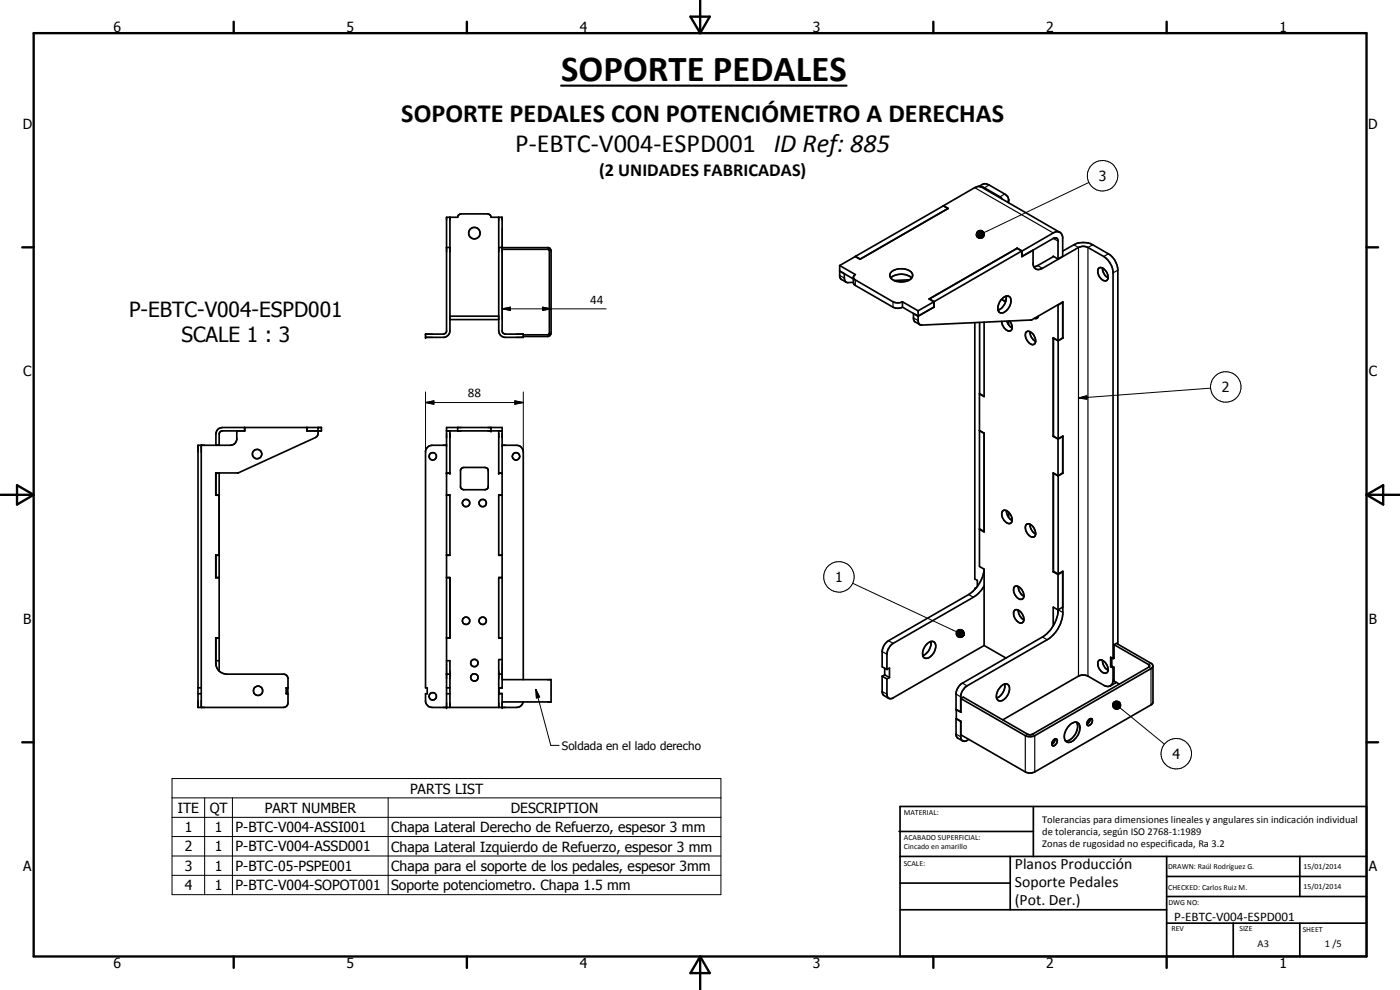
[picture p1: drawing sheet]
<svg xmlns="http://www.w3.org/2000/svg" width="420mm" height="297mm" viewBox="0 0 420 297" stroke-linecap="round" stroke-linejoin="round" font-family="sans-serif">
<g fill="none" stroke="#000" stroke-width=".51">
<path d="M293.7 55.9l1.9-.8 1.2 .4 5 2.9 .7 .7 .2 .8M294 56h.2M294.2 56l1.2 .3 4.7 2.8 .6 .6M294.3 56l23.8 13.7M294.3 56h-.9l-.9 .3-9.3 5.4M302.7 59.9l-.3 .8M302.7 59.9v.9M134 74.3h1M135 65.2v34a2.07 2.07 0 0 1-1.6 2h-5.7v-1h5.3l.6-.2 .4-.6v-34.2h3.4l.2-.6 .8-.4h8l.7 .4 .3 .6h3.3v34.2l.4 .6 .6 .2h5.3v1h-5.7a2.07 2.07 0 0 1-1.6-2v-34M149.7 74.3h14.9l.4 .2 .3 .6v25.1l-.3 .5-.6 .3h-7.4M150.7 74.8h13.8l.4 .5v24.6l-.5 .6h-7.4M252 79.7v3.5l.4 .5 1.5 1"/>
<path d="M252 79.7l4.7 2.7-.6 .7v1.7l.4 .7 11.5 6.7a3.1 3.1 0 0 0 2.8 0M256.7 77l1.4 .8M283.2 61.7l1.4 .8-26.5 15.3M283.2 61.7v.1M284.5 62.6l-1.4-.8-31.1 17.9M305.3 74.5l-26.5 15.2 1.5 .9-4.8 2.7M305.3 74.5l1.4 .8M305.3 74.5h.1M306.7 75.3v1.7l3.3-1.9v4.1a1.68 1.68 0 0 0 1 1.6 1.68 1.68 0 0 0 1.8-.3l10.9-6.2a3.1 3.1 0 0 1 2.8 0l4.7 2.7a6.4 6.4 0 0 1 2.8 4.4v116.2M306.7 75.3l-1.4-.8-26.4 15.2M306.7 75.3l-26.4 15.2M306.7 76.9v.1"/>
<path d="M306.7 75.3l9.4-5.4a1.71 1.71 0 0 1 1.8-.3 1.71 1.71 0 0 1 1 1.6v5.7l-1.4 .8M306.7 77l9.4-5.5 .9-.1 .4 .4 .1 .5v5.4M306.7 75.3v1.7M316.1 77l1.4 .7M316.2 77l-5.1 2.8-.8 .3M318.9 75.4l3.4-2a6.2 6.2 0 0 1 5.6 0l4.7 2.8a6.1 6.1 0 0 1 2.9 4.9v112.2M135 95.9h14.7M135 94.9h14.7M252 81.3l4.1 2.4M253.4 82.1l.1 1.9 .4 .6 .4 .2 1.8-.1M256.1 83.3l.4 .6 11.5 6.7 .9 .2h1l.9-.2M267.3 81.8a4.8 4.8 0 0 1 6.3 0 1.76 1.76 0 0 1-1.4 2.5 4.3 4.3 0 0 1-5-1.2l-.2-.5z"/>
<path d="M267.4 83.4a4.7 4.7 0 0 1 6.2 0M270.8 90.6l4.7 2.7M270.8 90.6v1.6M273 83.9l-4.7 .3M274.1 94.1l.2 2 .2 .4 1.6 1M275.5 93.3l.1 3.5a.95 .95 0 0 0 1.1 .7l32.8-1.5 9.5-5.4v10.8M278.9 89.7h.1M278.9 89.7l1.4 .8M280.3 92.1h.1M280.3 92.1l-4.8 2.8-4.7-2.7M280.3 90.5v1.7M292.6 96.8v76.9l.7 .5v1.7"/>
<path d="M294 96.8v21.3l1.3 .8M295.3 96.7v22.3l-1.3-.8M300.4 90a1.79 1.79 0 0 1 2.8-.7 3.6 3.6 0 0 1-2.8 4.6 1.46 1.46 0 0 1-.9-2.1zM300.6 89.7l1.2 .9M302 88.9a4.1 4.1 0 0 1-2.5 4.1M302.2 96.4l.6 1.2 .9 .8M302.7 96.4v1.1M303.1 96.3a2.11 2.11 0 0 1 .1 2.9 2.52 2.52 0 0 1-2.6-2.5v-.3M307.9 99.7a1.57 1.57 0 0 1 2.4 1 2.14 2.14 0 0 1 0 2.6 2.68 2.68 0 0 1-2.5-2.5zM309.1 99.5a3.3 3.3 0 0 0 1.7 2.9M311.6 94.8l-.4 .7h-.8M317.4 91.5l.1 .1"/>
<path d="M317.5 91.6v10.6M318.8 90.7l-1.3 .9M329.8 80.4a2.37 2.37 0 0 1 2.7 2.3 1.13 1.13 0 0 1-.5 1.5 1.13 1.13 0 0 1-1.5-.5 2.88 2.88 0 0 1-.8-3.1zM330.9 80.4a3.2 3.2 0 0 0 1.7 3M294 118.2v11l1.3 .8v29.6l-1.3-.8M294 118.2h.1M317.5 102.2l-1.4-.8v29.5M317.6 102.2l-1.5-.8v29.5l1.5 .8M317.6 102.2v29.5M319 101.4l-1.4 .8M319 101.4l-1.5 .8M60.4 133.6v78.7"/>
<path d="M64.8 133.5h1M71.1 129.3v2.7a1.98 1.98 0 0 1-2 1.6h-9.7v78.7h25.7a1.37 1.37 0 0 0 1.3-1.4v-2.7h-.5v-1.8h.5v-2.8l-.2-.7-.6-.5-17.5-.1a3.3 3.3 0 0 1-3.3-2.9M73.4 128.3v1h-6.8l-.4 .2-.4 .8v3.3M92.1 128.3v1h4.4v-1h-29.7a1.98 1.98 0 0 0-2 1.6v3.7M95.5 128.3l-.1 2.3-.7 .7-23.2 10.6h-6.7v6.7h.9v17.9h-.9v6.9h1M134 133.6h-4.3a2.07 2.07 0 0 0-2 1.7v71.1h.5v1.8h-.5v2.4a2.07 2.07 0 0 0 2 1.7h25.3a2.02 2.02 0 0 0 2-1.7M134 129.3h16.7M135 129.3v12.7h-1M137.4 128.3v1M147.4 128.3v1M149.7 129.3v12.7h1M150.7 133.6h4.3a2 2 0 0 1 2 2v68.3"/>
<path d="M294 129.2v29.5l1.3 .8M294 129.2l1.3 .8M294 129.2h.1M316.1 130.9l1.4 .8M316.2 130.9h-.1M317.5 131.7v11M317.6 131.7l1.4-.8v11.1M318.9 130.9l-1.4 .8M64.8 142h1M64.8 148.5h1M64.8 141.9v6.7M65.8 141.9v59.4"/>
<path d="M134 148.5h1v18.1h-1M134 148.6h1M134 141.9h1M138.4 140.6l.8-.3h6.3l.7 .2 .3 .5v5.2l-.2 .4-.8 .3h-6.3l-.6-.2-.4-.5v-5.2zM149.7 148.6h1M149.7 141.9h1M150.7 148.5h-1v18.1h1M294 158.8v11.2l1.3 .8v22.9M294 158.7v.1M300.9 153.3a1.65 1.65 0 0 1 2.3 1.1 1.68 1.68 0 0 1-.1 2.7 2.78 2.78 0 0 1-2.2-3.8zM302 153.2v.3a3.3 3.3 0 0 0 1.7 2.6M302.7 153.7v1.5"/>
<path d="M307.9 157.5a1.7 1.7 0 0 1 2.6 1.3 1.46 1.46 0 0 1-.4 2.4 2.87 2.87 0 0 1-2.2-3.7zM309.1 157.3a3.3 3.3 0 0 0 1.7 2.9M316.1 142v29.4l1.5 .8M316.1 142h.1M316.1 142l1.5 .8M317.5 142.7l-1.4-.8v29.7M317.6 142.8v29.4M318.9 141.9l.1 .1M318.9 141.9l-1.4 .8M319 142l-1.4 .8M64.8 166.6h1M64.8 173.3h1"/>
<path d="M64.8 166.5v6.9M134 173.3h1v18.1h-1M134 166.5h1M134 173.4h1M149.7 166.5h1M149.7 173.4h1M150.7 173.3h-1v18.1h1M292.6 176.6l.1 .1M292.6 176.6v.2M293 176.3l-.4 .3M295.3 171a10.5 10.5 0 0 1-4.6 7.4l-24.1 13.8a4.2 4.2 0 0 0-1.9 3.3v4.6l1.5 .8M295.3 175.8a9.3 9.3 0 0 1-3.2 3.4l-24.1 13.8a4.6 4.6 0 0 0-1.8 3.3v4.6"/>
<path d="M304.5 176a1.76 1.76 0 0 1 2.3 1.1 1.68 1.68 0 0 1-.2 2.7 2.74 2.74 0 0 1-2.1-3.8zM305.6 176a3.2 3.2 0 0 0 1.7 2.9M316.1 171.6l1.4 .8M316.3 171.5l-.2 .1M317.5 172.4v11.4M317.6 172.2l1.4-.8v12.9a10.5 10.5 0 0 1-4.7 7.6l-24.3 14.1a4.3 4.3 0 0 0-1.7 3.1v4.6M318.8 171.5l-1.3 .9M64.8 198.2h1M64.8 191.4v8M65.8 191.4h-1v8M134 198.2h1v14.1M150.7 197.9h-1v14.4"/>
<path d="M278.1 193.3a1.46 1.46 0 0 1 1.3-.9 1.46 1.46 0 0 1 1.4 1 3.7 3.7 0 0 1-3 4.1 1.44 1.44 0 0 1-.9-2zM279.3 192.5a4 4 0 0 1-2.4 4.2M295.3 193.7l-27.3 15.7a1.15 1.15 0 0 1-1.3 .1 1.15 1.15 0 0 1-.5-1.2v-4.6M295.3 193.7l6.6 3.7M304.5 183.1a1.6 1.6 0 0 1 2.3 1.1 1.79 1.79 0 0 1-.2 2.7 2.73 2.73 0 0 1-2.1-3.8zM305.6 183a3.5 3.5 0 0 0 1.7 3M317.6 183a10.6 10.6 0 0 1-4.8 8.1l-24 13.9a4.3 4.3 0 0 0-1.9 2.9v5l1.4 .8M318.9 182.2l-1.4 .8-1.4-.8v5.5M329.7 198.3a1.5 1.5 0 0 1 2.2 .8 1.88 1.88 0 0 1 0 2.9 2.72 2.72 0 0 1-2.2-3.7zM330.9 198.1a3.3 3.3 0 0 0 1.7 2.9M333.7 199.8l-.4 .2M333.7 199.8l.6 .4"/>
<path d="M333.7 197.4v2.4M334 197.6l-.7-.4v2.8M334.3 193.4v4.1l-.3 .1M346 199.8v10.9l-.4 .7-35.1 20.2a3.1 3.1 0 0 1-2.8 0l-19.3-11.1M59.4 208.2h1M59.4 206.4h1M85.9 208.1h.5M86.4 206.4v1.8M134 208.2h1M134 206.4h1M134 202.3h1M149.7 206.4h1v-78.1h-16.7v84"/>
<path d="M149.7 208.2h1M149.7 202.3h1M149.7 206.4v1.7h1v4.2M150.7 203.9h14.7v6.7h-14.7M264.7 202.9l1.5 .8M264.7 202.9l.1 5.1 .4 .6 1.5 .9M265.5 202.5l1.4 .8M265.5 202.5l-.8 .4M265.5 200.5v2M266.2 200.9l.7-.5v2.9M266.9 203.3l-.7 .4M286.9 215.6l1.4 .9"/>
<path d="M286.9 215.6l.1 5.2 .3 .6 1.6 .9M287 215.6h-.1M287 215.6l1.4 .8-.1 4.7a1.17 1.17 0 0 0 .6 1.2 1.17 1.17 0 0 0 1.3-.1l.5-.3M288.3 216.5h.1M288.4 213.6l-.1 .1M288.4 209.6l.7-.4 19.3 11.1 .8 .2 35.8-20.5-.3-.6-10.4-6 .8-.4 10.3 6a.86 .86 0 0 1 .6 .8 .86 .86 0 0 1-.6 .8l-34.9 20.1-.8 .3h-1.1l-.9-.3zM288.4 213.7l-1.4-.8v2.7M300.5 205.8a1.37 1.37 0 0 1 1.9-.5 1.37 1.37 0 0 1 .5 1.8 3.1 3.1 0 0 1-3.1 3.1 1.89 1.89 0 0 1-.4-2.8zM301.5 205.3a4.1 4.1 0 0 1-2.4 4.2M321.3 217.3a1.64 1.64 0 0 1 2.1-.4 1.64 1.64 0 0 1 .7 2.1 4.5 4.5 0 0 1-3.5 3.8 1.96 1.96 0 0 1-1-3l.8-1.6zM323 216.7a4.2 4.2 0 0 1-3.2 5.6M326.8 215.8l.3-.1a.75 .75 0 0 1 .8 .5 .75 .75 0 0 1-.3 .9 .75 .75 0 0 1-.6 .6 .75 .75 0 0 1-.8-.4l.2-.8z"/>
<path d="M327.1 215.6a1.68 1.68 0 0 1-.9 1.7M333.3 200l.7 .4M334 200.4v3.9a1.68 1.68 0 0 1-.9 1.6 1.68 1.68 0 0 1-1.9-.3l-4.9-2.9-.7-.1-1.6 .1-23.1 13.3M334.3 200.3l-.3 .1M334.3 200.2v4.1l1.6 1M335 204.7l-1.8 1.1M316.1 222.1a.63 .63 0 0 1 1-.4 .63 .63 0 0 1 .1 1 1.04 1.04 0 0 1-1.4 1 1.26 1.26 0 0 1 .3-1.6zM316.6 221.7a1.62 1.62 0 0 1-.9 1.7M269.8 249.5h40.3M270.1 242h140v45h-140zM270.1 257h140M303.2 257v16"/>
<path d="M310.1 242v15M350.1 257v30M390.1 257v12M270.1 265h33.1M270.1 273h80M350.1 277h60M350.1 269h60M350.1 263h60M370.1 277v10M390.1 277v10"/>
<circle cx="142.4" cy="69.9" r="1.72"/>
<circle cx="77.1" cy="136.2" r="1.4"/>
<circle cx="129.9" cy="136.9" r="1.11"/>
<circle cx="154.9" cy="137" r="1.1"/>
<circle cx="139.9" cy="150.9" r="1.1"/>
<circle cx="144.9" cy="150.9" r="1.09"/>
<circle cx="139.9" cy="186.3" r="1.1"/>
<circle cx="142.4" cy="198.9" r="1.1"/>
<circle cx="144.9" cy="186.2" r="1.1"/>
<circle cx="77.5" cy="207.3" r="1.39"/>
<circle cx="129.9" cy="208.9" r="1.11"/>
<circle cx="142.4" cy="203.3" r="1.11"/>
</g>
<g fill="#000">
<circle cx="127.7" cy="101.2" r=".25"/>
<circle cx="127.7" cy="100.2" r=".25"/>
<circle cx="316.1" cy="101.4" r=".25"/>
<circle cx="73.4" cy="128.3" r=".25"/>
<circle cx="92.1" cy="128.3" r=".25"/>
<circle cx="134" cy="133.6" r=".25"/>
<circle cx="147.4" cy="128.3" r=".25"/>
<circle cx="147.4" cy="129.3" r=".25"/>
<circle cx="150.7" cy="133.6" r=".25"/>
<circle cx="134" cy="141.9" r=".25"/>
<circle cx="135" cy="141.9" r=".25"/>
<circle cx="149.7" cy="141.9" r=".25"/>
<circle cx="150.7" cy="141.9" r=".25"/>
<circle cx="317.6" cy="183" r=".25"/>
<circle cx="134" cy="212.3" r=".25"/>
<circle cx="150.7" cy="212.3" r=".25"/>
<circle cx="287" cy="212.9" r=".25"/>
</g>
<g fill="none" stroke="#000" stroke-width=".35">
<path d="M292.5 56.3l23.6 13.6M296.8 55.5l-1.4 .8M301.5 58.2l-1.4 .9v.3M311.4 79.7l1.4 .8M316.1 71.5l1.4 .8M322.3 73.4l1.4 .9v128.6M327.9 73.4l-1.4 .9v128.6M332.6 76.2l-1.4 .8M252 82.6l1.4 .8M256.7 84v1.6M268 90.6v1.6M274.1 95.4l1.4 .8"/>
<path d="M302 89.8l-.7 .5M335.5 81.1l-1.5 .8M290.7 178.4l1.4 .8M264.7 195.5l1.5 .8M266.6 192.2l1.4 .8M312.8 191.1l1.5 .8M317.6 183l1.4 .8M345.4 199l-.7 .4v.8l.7 .4v10.9M264.7 207.5l1.5 .8M286.9 208.2l1.4 .9M288.8 205l1.4 .8M334.3 203.8l-.3 .2"/>
<path d="M286.9 220.3l1.4 .8M308.4 220.3l-.7 .4v10.9M309.8 220.3l.7 .4v10.9"/>
</g>
<g fill="none" stroke="#000" stroke-width=".71">
<path d="M10.1 9.9h400v277.1h-400zM70.1 6.5v3.4M140.1 6.5v3.4M207.2 5h5.8l-2.9 4.9zM210.1 0v9.9M280.1 6.5v3.4M350.1 6.5v3.4M6.7 74.2h3.4M410.1 74.2h3.5M.1 148.5h10M5.1 145.6l5 2.9-5 2.9zM410.1 148.5h10"/>
<path d="M410.1 148.5l5-2.9v5.8zM6.7 222.7h3.4M410.1 222.7h3.5M70.1 287v3.4M140.1 287v3.4M210.1 287v10M210.1 287l2.9 5h-5.8zM280.1 287v3.4M350.1 287v3.4"/>
</g>
<g fill="none" stroke="#000" stroke-width=".3">
<path d="M326.8 54.7l-31.5 15.1M150.7 68.5v27.3M293 70.4l.1 .5zM293 70.1l.1 .8zM293 70.6l.1 .3zM293.1 70.9l.3 .4zM293.1 70.9l.6 .5zM293.1 70.9l.8 .6zM293.1 70.9l1.1 .6zM293.1 70.9l1.3 .6zM293.1 70.9l1.6 .6zM293.1 70.9l1.8 .4-.2 .2z"/>
<path d="M293.1 70.9l2 .3-.2 .1zM293.1 70.9l2.2 .1-.2 .2zM293.1 70.9l2.3-.2-.1 .3zM293.1 70.9l2.3-.5v.3zM293.1 70.9l2.3-.8v.3zM293.1 70.9l2.3-1v.2zM293.1 70.9l2.2-1.3 .1 .3zM293.1 70.9l2-1.4 .2 .1zM293.1 70.9l1.8-1.6 .2 .2zM293.1 69.8v1.1zM293.1 71h2.2M293.1 70.8h2.3"/>
<path d="M293.2 69.6l-.1 1.3zM293.4 69.4l.2-.2-.5 1.7zM293.4 69.4l-.3 1.5 .1-1.3zM293.6 69.2l.3-.1-.8 1.8zM293.9 69.1h.2l-1 1.8zM294.1 69.1h.3l-1.3 1.8zM294.4 69.1h.3l-1.6 1.8zM294.7 69.1l.2 .2-1.8 1.6zM150.7 92.7l2.5-.5v.9zM150.7 92.7h31.2M162.8 92.2l2.6 .5-2.6 .4zM127.7 117.6v18"/>
<path d="M157 117.6v18M323.7 119.4l2.5-.7v1.1zM363.3 116.5l-39.6 2.9M127.7 120.8l2.5-.5v1zM127.7 120.8h29.3M154.5 120.3l2.5 .5-2.5 .5zM255.9 175l31.1 14.5M286.9 189.9l2.4 .7-2.4-.4zM286.9 190.2l2.4 .4-2.3-.1zM287 189.7l2.3 .9-2.4-.7zM287 190.5l2.3 .1-2.2 .1zM287 190.6h2.3"/>
<path d="M287.1 189.4l2.2 1.2-2.3-.9zM287.1 190.7l2.2-.1-2.1 .3zM287.2 189.2l.2-.2 1.9 1.6zM287.2 189.2l2.1 1.4-2.2-1.2zM287.2 190.9l2.1-.3-1.9 .5zM287.4 189l.3-.1 1.6 1.7zM287.4 191.1l1.9-.5-1.6 .6zM287.7 188.9l.2-.1 1.4 1.8zM287.7 191.2l1.6-.6-1.4 .7zM287.9 188.8h.3l1.1 1.8zM287.9 191.3l1.4-.7zM288.2 191.3l1.1-.7z"/>
<path d="M288.2 188.8h.3l.8 1.8zM288.5 188.8l.2 .2 .6 1.6zM288.5 191.3l.8-.7zM288.7 189l.3 .1 .3 1.5zM289 189.1l.3 1.5zM289.1 189.3l.2 1.3zM289.3 189.5v1.1zM289.3 190.6l-.6 .6zM289.3 190.6l-.3 .4zM289.3 190.6l-.2 .2zM289.4 190.1l-.1 .5zM289.4 189.8l-.1 .8z"/>
<path d="M160.8 206.8l1.2 2.3-1 .3zM160.8 206.8l4.5 16.8h2.5M334.2 210.8l-.3 .5zM334.2 210.8l-.3 .7zM334.2 210.8l-.3 1zM334.2 210.8l-.2 1.3zM334.2 210.8l-.1 1.5zM334.2 210.8l.1 1.7-.2-.2zM334.2 210.8l.3 1.9-.2-.2zM334.2 210.8l.6 2-.3-.1zM334.2 210.8l.9 2.1-.3-.1zM334.2 210.8l1.1 2.1h-.2z"/>
<path d="M334.2 210.8l1.4 2-.3 .1zM334.2 210.8l1.6 1.8-.2 .2zM334.2 210.8l1.8 1.7-.2 .1zM334.2 210.8l2 1.5-.2 .2zM334.2 210.8l2.1 1.2-.1 .3zM334.2 210.8l2.2 1-.1 .2zM334.2 210.8l2.2 .7v.3zM334.2 210.8l2.1 .4 .1 .3zM334.2 210.8l2 .2 .1 .2zM334.2 210.8l1.9-.1 .1 .3zM334.2 210.8l1.7-.2 .2 .1zM334.2 210.8l1.4-.4 .3 .2z"/>
<path d="M334.2 210.8l1.4-.4zM334.2 210.8l1.2-.4zM334.2 210.8l.9-.4zM334.2 210.8l.6-.4zM334.2 210.9h2M334.3 210.6l.3-.1-.4 .3zM334.3 210.6l-.1 .2zM336.1 212.4l13.4 10.9M51.6 233.6h164.8v34.8h-164.8zM51.6 239.4h164.8M61.4 239.4v29M69.8 239.4v29"/>
<path d="M116.5 239.4v29M51.6 245.2h164.8M51.6 251h164.8M51.6 256.8h164.8M51.6 262.6h164.8"/>
<circle cx="330.9" cy="52.7" r="4.6"/>
<circle cx="367.9" cy="116.1" r="4.6"/>
<circle cx="251.8" cy="173.1" r="4.6"/>
<circle cx="353" cy="226.2" r="4.6"/>
</g>
<g fill="#000">
<path d="M293.1 70.9l.3 .4zM293.1 70.9l.6 .5zM293.1 70.9l.8 .6zM293.1 70.9l1.1 .6zM293.1 70.9l1.3 .6zM293.1 70.9l1.6 .6zM293.1 70.9l1.8 .4-.2 .2zM293.1 70.9l2 .3-.2 .1zM293.1 70.9l2.3-.8v.3zM293.1 70.9l2.3-1v.2zM293.1 70.9l2.2-1.3 .1 .3zM293.1 70.9l2-1.4 .2 .1z"/>
<path d="M293.1 70.9l1.8-1.6 .2 .2zM294.7 69.1l.2 .2-1.8 1.6zM294.4 69.1h.3l-1.6 1.8zM294.1 69.1h.3l-1.3 1.8zM293.9 69.1h.2l-1 1.8zM293.6 69.2l.3-.1-.8 1.8zM293.4 69.4l.2-.2-.5 1.7zM293.4 69.4l-.3 1.5 .1-1.3zM293.2 69.6l-.1 1.3zM293.1 69.8v1.1zM293 70.1l.1 .8zM293 70.4l.1 .5z"/>
<path d="M293 70.6l.1 .3zM150.7 92.7l2.5-.5v.9zM162.8 92.2l2.6 .5-2.6 .4zM323.7 119.4l2.5-.7v1.1zM127.7 120.8l2.5-.5v1zM154.5 120.3l2.5 .5-2.5 .5zM289.4 190.1l-.1 .5zM289.4 189.8l-.1 .8zM289.3 189.5v1.1zM289.1 189.3l.2 1.3zM289 189.1l.3 1.5zM288.7 189l.3 .1 .3 1.5z"/>
<path d="M288.5 188.8l.2 .2 .6 1.6zM288.2 188.8h.3l.8 1.8zM287.9 188.8h.3l1.1 1.8zM287.7 188.9l.2-.1 1.4 1.8zM287.4 189l.3-.1 1.6 1.7zM287.2 189.2l.2-.2 1.9 1.6zM287.2 189.2l2.1 1.4-2.2-1.2zM287.1 189.4l2.2 1.2-2.3-.9zM287 189.7l2.3 .9-2.4-.7zM286.9 189.9l2.4 .7-2.4-.4zM287.2 190.9l2.1-.3-1.9 .5zM287.4 191.1l1.9-.5-1.6 .6z"/>
<path d="M287.7 191.2l1.6-.6-1.4 .7zM287.9 191.3l1.4-.7zM288.2 191.3l1.1-.7zM288.5 191.3l.8-.7zM289.3 190.6l-.6 .6zM289.3 190.6l-.3 .4zM289.3 190.6l-.2 .2zM160.8 206.8l1.2 2.3-1 .3zM334.2 210.8l-.3 .5zM334.2 210.8l-.3 .7zM334.2 210.8l-.3 1zM334.2 210.8l-.2 1.3z"/>
<path d="M334.2 210.8l-.1 1.5zM334.2 210.8l.1 1.7-.2-.2zM334.2 210.8l.3 1.9-.2-.2zM334.2 210.8l.6 2-.3-.1zM334.2 210.8l.9 2.1-.3-.1zM334.2 210.8l1.1 2.1h-.2zM334.2 210.8l1.4 2-.3 .1zM334.2 210.8l1.6 1.8-.2 .2zM334.2 210.8l1.8 1.7-.2 .1zM334.2 210.8l2 1.5-.2 .2zM334.2 210.8l2.1 1.2-.1 .3zM334.2 210.8l2.2 1-.1 .2z"/>
<path d="M334.2 210.8l2.2 .7v.3zM334.2 210.8l2.1 .4 .1 .3zM334.2 210.8l1.7-.2 .2 .1zM334.2 210.8l1.4-.4 .3 .2zM334.2 210.8l1.4-.4zM334.2 210.8l1.2-.4zM334.2 210.8l.9-.4zM334.2 210.8l.6-.4zM334.3 210.6l.3-.1-.4 .3zM334.3 210.6l-.1 .2z"/>
</g>
<path d="M286.9 190.4h2.4" fill="none" stroke="#000" stroke-width=".38"/>
<path d="M287.1 190.8h2.2" fill="none" stroke="#000" stroke-width=".34"/>
<path d="M293.1 70.7h2.3M334.2 211h2.1" fill="none" stroke="#000" stroke-width=".42"/>
<path d="M168.4 25.7h85.7" fill="none" stroke="#000" stroke-width=".63"/>
<text font-size="11" x="168.4" y="24.2">SOPORTE PEDALES</text>
<g font-size="7.9">
<text x="120.4" y="36.7">SOPORTE PEDALES CON POTENCIÓMETRO A DERECHAS</text>
<text x="154.6" y="45.7">P-EBTC-V004-ESPD001 ID Ref: 885</text>
</g>
<g font-size="6.3">
<text x="38.7" y="95.1">P-EBTC-V004-ESPD001</text>
<text x="54.4" y="102.6">SCALE 1 : 3</text>
</g>
<text font-size="5.5" x="179.8" y="52.7">(2 UNIDADES FABRICADAS)</text>
<g font-size="4.7">
<text x="304.6" y="260.9">Planos Producción</text>
<text x="304.6" y="266.2">Soporte Pedales</text>
<text x="304.6" y="271.7">(Pot. Der.)</text>
</g>
<g font-size="4.2">
<text x="34" y="9.6">6</text>
<text x="104" y="9.6">5</text>
<text x="174" y="9.6">4</text>
<text x="244" y="9.6">3</text>
<text x="314" y="9.6">2</text>
<text x="384" y="9.6">1</text>
<text x="6.8" y="38.7">D</text>
<text x="410.6" y="38.7">D</text>
<text x="329.8" y="54.3">3</text>
<text x="7" y="112.9">C</text>
<text x="410.8" y="112.9">C</text>
<text x="366.7" y="117.7">2</text>
<text x="250.6" y="174.6">1</text>
<text x="7" y="187.1">B</text>
<text x="410.8" y="187.1">B</text>
<text x="351.9" y="227.7">4</text>
<text x="123.1" y="238.1">PARTS LIST</text>
<text x="53.4" y="243.8">ITE</text>
<text x="62.9" y="243.9">QT</text>
<text x="79.4" y="243.8">PART NUMBER</text>
<text x="153.3" y="243.9">DESCRIPTION</text>
<text x="55.4" y="249.7">1</text>
<text x="64.5" y="249.7">1</text>
<text x="70.7" y="249.7">P-BTC-V004-ASSI001</text>
<text x="117.4" y="249.7">Chapa Lateral Derecho de Refuerzo, espesor 3 mm</text>
<text x="55.4" y="255.5">2</text>
<text x="64.5" y="255.4">1</text>
<text x="70.7" y="255.5">P-BTC-V004-ASSD001</text>
<text x="117.4" y="255.5">Chapa Lateral Izquierdo de Refuerzo, espesor 3 mm</text>
<text x="7" y="261.4">A</text>
<text x="55.4" y="261.3">3</text>
<text x="64.5" y="261.3">1</text>
<text x="70.7" y="261.3">P-BTC-05-PSPE001</text>
<text x="117.4" y="261.3">Chapa para el soporte de los pedales, espesor 3mm</text>
<text x="410.8" y="261.4">A</text>
<text x="55.4" y="267.1">4</text>
<text x="64.5" y="267.1">1</text>
<text x="70.7" y="267.1">P-BTC-V004-SOPOT001</text>
<text x="117.4" y="267.1">Soporte potenciometro. Chapa 1.5 mm</text>
<text x="34" y="290.4">6</text>
<text x="104" y="290.4">5</text>
<text x="174" y="290.4">4</text>
<text x="244" y="290.4">3</text>
<text x="314" y="290.4">2</text>
<text x="384" y="290.4">1</text>
</g>
<g font-size="3.9">
<text x="177.2" y="91.1">44</text>
<text x="140.4" y="119.3">88</text>
<text x="352.4" y="276.3">P-EBTC-V004-ESPD001</text>
</g>
<text font-size="3.5" x="168.6" y="224.9">Soldada en el lado derecho</text>
<g font-size="3.1">
<text x="312.7" y="246.8">Tolerancias para dimensiones lineales y angulares sin indicación individual</text>
<text x="312.7" y="250.4">de tolerancia, según ISO 2768-1:1989</text>
<text x="312.7" y="254">Zonas de rugosidad no especificada, Ra 3.2</text>
<text x="377.4" y="284.1">A3</text>
<text x="397.6" y="284.2">1 /5</text>
</g>
<g font-size="2.4">
<text x="271.2" y="244.4">MATERIAL:</text>
<text x="271.3" y="252">ACABADO SUPERFICIAL:</text>
<text x="271.3" y="254.6">Cincado en amarillo</text>
<text x="271.2" y="259.7">SCALE:</text>
<text x="350.6" y="260.8">DRAWN: Raúl Rodríguez G.</text>
<text x="391.2" y="260.6">15/01/2014</text>
<text x="350.6" y="267">CHECKED: Carlos Ruiz M.</text>
<text x="391.2" y="266.7">15/01/2014</text>
<text x="350.6" y="271.4">DWG NO:</text>
<text x="351.6" y="279.3">REV</text>
<text x="372" y="279.4">SIZE</text>
<text x="391" y="279.6">SHEET</text>
</g>
</svg>
